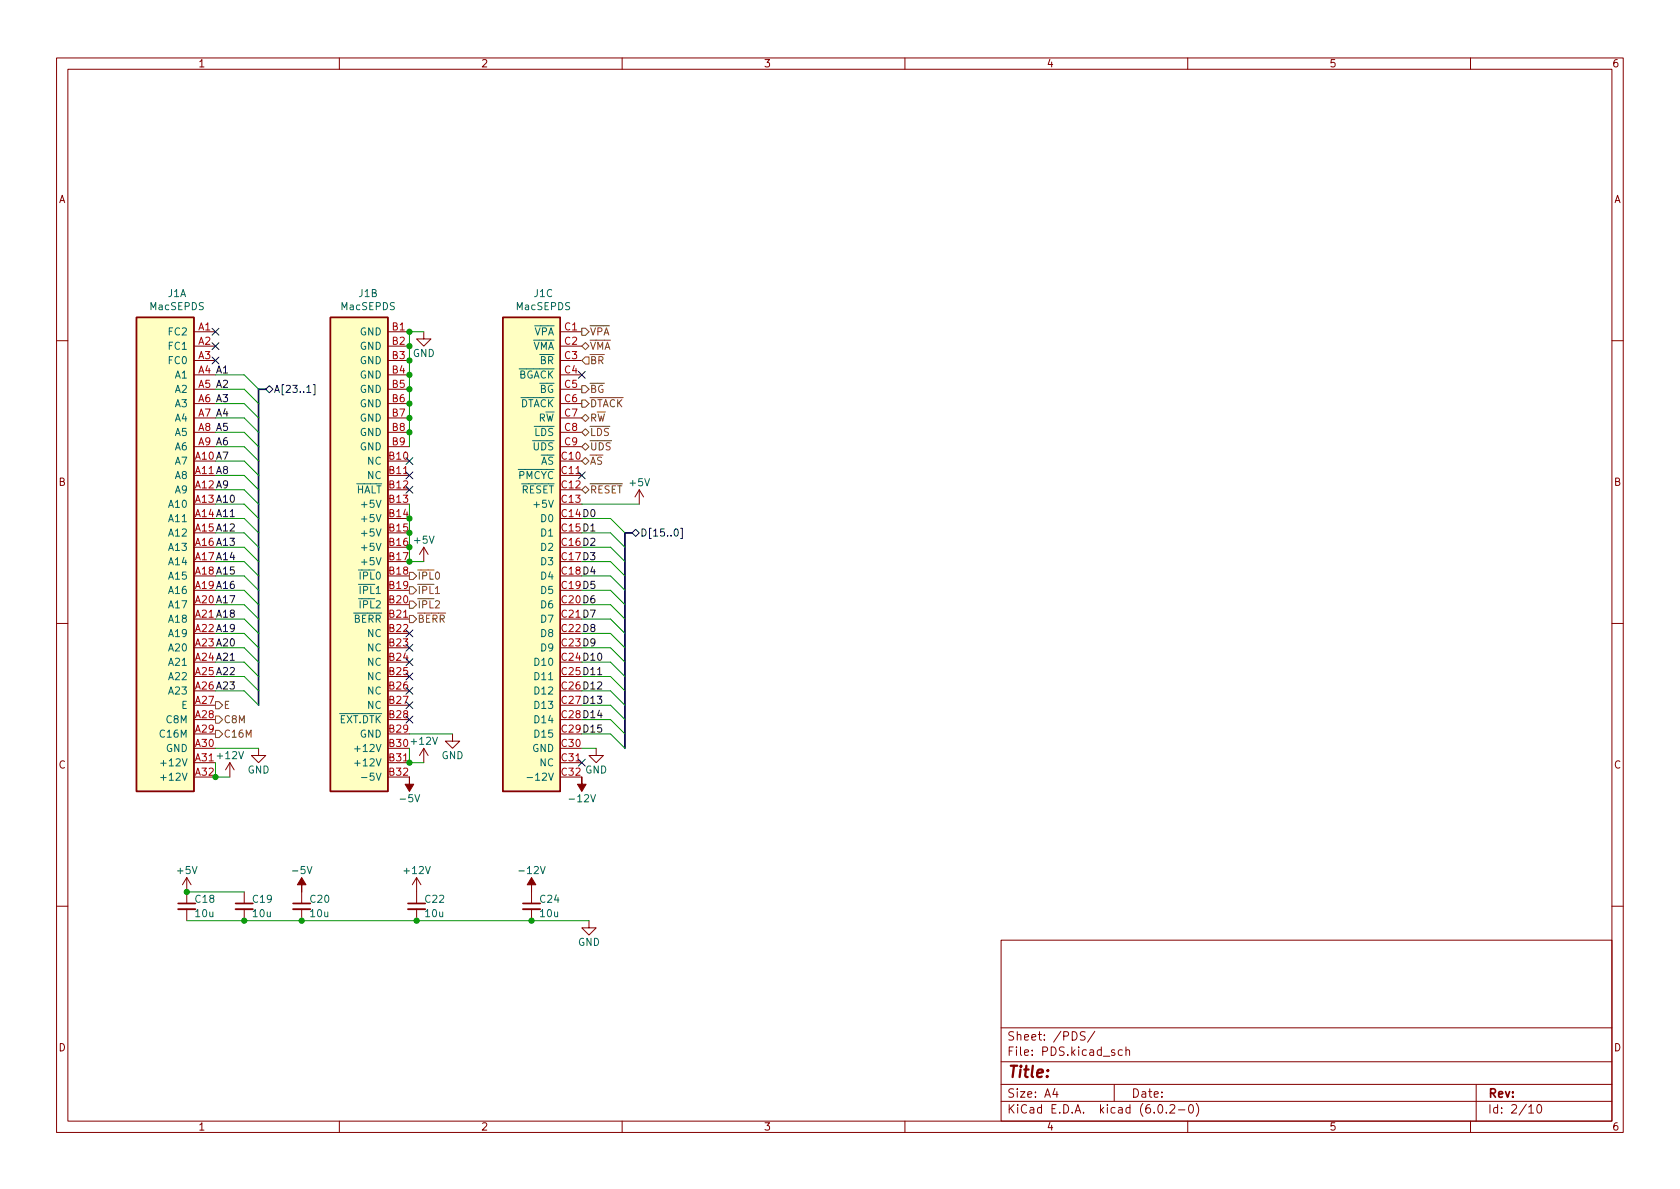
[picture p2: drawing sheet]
<svg xmlns="http://www.w3.org/2000/svg" width="297mm" height="210mm" viewBox="0 0 297 210" stroke-linecap="round" stroke-linejoin="round" font-family="sans-serif">
<g fill="none" stroke="#840000" stroke-width=".18">
<path d="M10 10.2h277v190.1h-277zM12 12.2h273v186.1h-273zM60 10.2v2M110 10.2v2M160 10.2v2M210 10.2v2M260 10.2v2M34.3 58.7h3.8M68.6 58.7h3.8M74.9 58.7v1.2h1.3l-1.3 1.3-1.2-1.3h1.2M99.1 58.7h3.8M10 60.2h2"/>
<path d="M34.3 61.2h3.8M34.3 63.7h3.8M34.3 66.3h3.8M34.3 68.8h3.8M34.3 71.4h3.8M34.3 73.9h3.8M34.3 76.4h3.8M34.3 79h3.8M68.6 61.2h3.8M68.6 63.7h3.8M68.6 66.3h3.8M68.6 68.8h3.8"/>
<path d="M68.6 71.4h3.8M68.6 73.9h3.8M68.6 76.4h3.8M68.6 79h3.8M99.1 61.2h3.8M99.1 63.7h3.8M99.1 66.3h3.8M99.1 68.8h3.8M99.1 71.4h3.8M99.1 73.9h3.8M99.1 76.4h3.8M99.1 79h3.8"/>
<path d="M285 60.2h2M34.3 81.5h3.8M34.3 84.1h3.8M34.3 86.6h3.8M34.3 89.1h3.8M34.3 91.7h3.8M34.3 94.2h3.8M34.3 96.8h3.8M34.3 99.3h3.8M68.6 81.5h3.8M68.6 84.1h3.8M68.6 86.6h3.8"/>
<path d="M68.6 89.1h3.8M68.6 91.7h3.8M68.6 94.2h3.8M68.6 96.8h3.8M68.6 99.3h3.8M74.9 96.8v2.5M74.9 96.8l-.7 1.2M74.9 96.8l.8 1.2M99.1 81.5h3.8M99.1 84.1h3.8M99.1 86.6h3.8M99.1 89.1h3.8"/>
<path d="M99.1 91.7h3.8M99.1 94.2h3.8M99.1 96.8h3.8M99.1 99.3h3.8M113 86.6l-.7 1.3M113 86.6v2.5M113 86.6l.8 1.3M10 110.2h2M34.3 101.8h3.8M34.3 104.4h3.8M34.3 106.9h3.8M34.3 109.5h3.8"/>
<path d="M34.3 112h3.8M34.3 114.5h3.8M34.3 117.1h3.8M34.3 119.6h3.8M68.6 101.8h3.8M68.6 104.4h3.8M68.6 106.9h3.8M68.6 109.5h3.8M68.6 112h3.8M68.6 114.5h3.8M68.6 117.1h3.8M68.6 119.6h3.8"/>
<path d="M99.1 101.8h3.8M99.1 104.4h3.8M99.1 106.9h3.8M99.1 109.5h3.8M99.1 112h3.8M99.1 114.5h3.8M99.1 117.1h3.8M99.1 119.6h3.8M285 110.2h2M34.3 122.2h3.8M34.3 124.7h3.8M34.3 127.2h3.8"/>
<path d="M34.3 129.8h3.8M34.3 132.3h3.8M34.3 134.9h3.8M34.3 137.4h3.8M40.6 134.9l-.7 1.2M40.6 134.9v2.5M40.6 134.9l.8 1.2M45.7 132.3v1.3h1.3l-1.3 1.3-1.3-1.3h1.3M68.6 122.2h3.8M68.6 124.7h3.8M68.6 127.2h3.8M68.6 129.8h3.8"/>
<path d="M68.6 132.3h3.8M68.6 134.9h3.8M68.6 137.4h3.8M74.9 132.3l-.7 1.3M74.9 132.3v2.6M74.9 132.3l.8 1.3M80 129.8v1.3h1.3l-1.3 1.2-1.3-1.2h1.3M99.1 122.2h3.8M99.1 124.7h3.8M99.1 127.2h3.8M99.1 129.8h3.8M99.1 132.3h3.8"/>
<path d="M99.1 134.9h3.8M99.1 137.4h3.8M105.4 132.3v1.3h1.3l-1.3 1.3-1.3-1.3h1.3M33 155.2v4.6M33 155.2l-.7 1.3M33 155.2l.8 1.3M43.2 157.7v2.1M53.3 157.7v2.1M73.7 155.2l-.8 1.3M73.7 155.2v4.6M73.7 155.2l.7 1.3M94 157.7v2.1"/>
<path d="M10 160.2h2M33 160.8v2M43.2 160.8v2M53.3 160.8v2M73.7 160.8v2M94 160.8v2M104.1 162.8v1.3h-1.2l1.2 1.2 1.3-1.2h-1.3M177 166.3h108v32h-108zM285 160.2h2M60 198.3v2M110 198.3v2M160 198.3v2"/>
<path d="M177 194.8h108M177 191.8h108M177 187.8h108M177 181.8h108M186.5 192.5l-.4 1h1M186.9 193v1M191.9 182.5l-.6-.1-.3 .3 .1 .4 .7 .3v.4l-.2 .1h-.6M193.6 182.4l-1.3 1.9M197 191.8v3M198.4 185.7l-.4-.1-.3 .3v.4l.2 .3h.5M199.1 185.8l.2-.2 .3 .1 .1 .9M199.1 185.1v1.5"/>
<path d="M204.9 195.4l.2-.1a.81 .81 0 0 1 .6 .7 .81 .81 0 0 1-.3 .8h-.2a.81 .81 0 0 1-.6-.6 .81 .81 0 0 1 .3-.8zM206.2 196.7v.1M206.9 195.5l.5-.2 .2 .2 .1 .3-.9 1h.9M208.4 196.3h1.1M210 198.3v2M210.4 195.4l.1-.1a.81 .81 0 0 1 .6 .7 .81 .81 0 0 1-.3 .8h-.2a.81 .81 0 0 1-.5-.6 .81 .81 0 0 1 .3-.8zM211.5 195.1a1.72 1.72 0 0 1 0 2.3M260 198.3v2M261 191.8v6.5M270.3 195.8l.4-.5v1.5M270.3 196.8h.9M271.9 195.4l.2-.1a.81 .81 0 0 1 .6 .7 .81 .81 0 0 1-.3 .8h-.2a.81 .81 0 0 1-.6-.6 .81 .81 0 0 1 .3-.8z"/>
</g>
<g fill="#ffffc2" stroke="#ffffc2" stroke-width=".18">
<path d="M24.1 56.1h10.2v83.8h-10.2z"/>
<path d="M88.9 56.1h10.2v83.8h-10.2z"/>
<path d="M58.4 56.1h10.2v83.8h-10.2z"/>
</g>
<path d="M24.1 56.1h10.2v83.8h-10.2zM58.4 56.1h10.2v83.8h-10.2zM88.9 56.1h10.2v83.8h-10.2z" fill="none" stroke="#840000" stroke-width=".25"/>
<path d="M94.5 78.3v1l.2 .3 .4-.1 .1-.2v-1M95.8 78.3a.64 .64 0 0 1 .7 .6 .64 .64 0 0 1-.7 .7zM97.7 78.4l-.5-.1-.1 .1v.4l.5 .2 .1 .3-.2 .3-.5-.1M28.4 135h1M28.4 137.5h1M62.7 135h1M62.7 132.4h1M63.9 137.5h1M93.2 137.5h1" fill="none" stroke="#006464" stroke-width=".18"/>
<path d="M31.5 160.8h3M41.7 160.8h3M51.8 160.8h3.1M72.1 160.8h3.1M92.5 160.8h3" fill="none" stroke="#840000" stroke-width=".33"/>
<path d="M31.5 159.8h3M41.7 159.8h3M51.8 159.8h3.1M72.1 159.8h3.1M92.5 159.8h3" fill="none" stroke="#840000" stroke-width=".3"/>
<g fill="#840000" stroke="#840000" stroke-width=".18">
<path d="M53.3 155.2l.8 1.3h-.8v1.2v-1.2h-.7z"/>
<path d="M72.4 137.4v1.3h.8l-.8 1.2-.8-1.2h.8z"/>
<path d="M102.9 137.4v1.3h.7l-.7 1.2-.8-1.2h.8z"/>
<path d="M94 155.2l.7 1.3h-.7v1.2v-1.2h-.8z"/>
</g>
<g fill="none" stroke="#725600" stroke-width=".18">
<path d="M102.9 58h.6l.6 .7-.6 .6h-.6zM102.9 68.2h.6l.6 .6-.6 .7h-.6zM102.9 61.2l.6-.6 .6 .6-.6 .6zM102.9 73.9l.6-.6 .6 .6-.6 .6zM102.9 79l.6-.6 .6 .6-.6 .6zM102.9 70.7h.6l.6 .7-.6 .6h-.6zM102.9 76.4l.6-.6 .6 .6-.6 .7zM103.5 63.1h.6v1.3h-.6l-.6-.7zM104.6 78.3v1l.3 .3 .3-.1 .1-.2v-1M106 78.3a.64 .64 0 0 1 .7 .6 .64 .64 0 0 1-.7 .7zM107.9 78.4l-.5-.1-.2 .1v.4l.6 .2 .1 .3-.3 .3-.4-.1M102.9 81.5l.6-.6 .6 .6-.6 .7z"/>
<path d="M102.9 86.6l.6-.6 .6 .6-.6 .6zM72.4 106.3h.6l.7 .6-.7 .7h-.6zM72.4 103.8h.6l.7 .6-.7 .6h-.6zM72.4 108.8h.6l.7 .7-.7 .6h-.6zM72.4 101.2h.6l.7 .6-.7 .7h-.6zM38.1 129.2h.6l.7 .6-.7 .6h-.6zM38.1 126.6h.6l.7 .6-.7 .7h-.6zM38.1 124.1h.6l.7 .6-.7 .6h-.6z"/>
</g>
<g fill="none" stroke="#000084" stroke-width=".18">
<path d="M37.5 58.1l1.2 1.2M38.7 58.1l-1.2 1.2M37.5 63.1l1.2 1.3M37.5 60.6l1.2 1.2M38.7 63.1l-1.2 1.3M38.7 60.6l-1.2 1.2M47 68.8l.6-.6 .7 .6-.7 .7zM54.2 69.4h.8M55.4 68h.3v1.8h-.3M102.3 65.7l1.2 1.2M103.5 65.7l-1.2 1.2M71.8 80.9l1.2 1.2"/>
<path d="M71.8 83.5l1.2 1.2M71.8 86l1.2 1.2M73 80.9l-1.2 1.2M73 83.5l-1.2 1.2M73 86l-1.2 1.2M102.3 83.5l1.2 1.2M103.5 83.5l-1.2 1.2M111.8 94.2l.6-.6 .6 .6-.6 .7zM119.3 93.7l.2-.2a.68 .68 0 0 1 .4 .7 .68 .68 0 0 1-.4 .6l-.2-.1-.1-.4zM120.3 93.4h.3v1.8h-.3M71.8 113.9l1.2 1.3M71.8 111.4l1.2 1.2"/>
<path d="M71.8 119l1.2 1.2M71.8 116.5l1.2 1.2M73 113.9l-1.2 1.3M73 111.4l-1.2 1.2M73 119l-1.2 1.2M73 116.5l-1.2 1.2M71.8 124.1l1.2 1.2M71.8 126.6l1.2 1.3M71.8 121.6l1.2 1.2M73 124.1l-1.2 1.2M73 126.6l-1.2 1.3M73 121.6l-1.2 1.2"/>
<path d="M102.3 134.3l1.2 1.2M103.5 134.3l-1.2 1.2"/>
</g>
<path d="M105.7 119.3h.7" fill="none" stroke="#0f0f0f" stroke-width=".18"/>
<path d="M47 68.8h-1.3v55.9M111.8 94.2h-1.3v38.1" fill="none" stroke="#000084" stroke-width=".3"/>
<g fill="none" stroke="#009600" stroke-width=".18">
<path d="M74.9 58.7h-2.5v20.3M38.1 76.4h5.1l2.5 2.6M38.1 79h5.1l2.5 2.5M38.1 68.8h5.1l2.5 2.6M38.1 66.3h5.1l2.5 2.5M38.1 73.9h5.1l2.5 2.5M38.1 71.4h5.1l2.5 2.5M38.1 94.2h5.1l2.5 2.6M38.1 91.7h5.1l2.5 2.5M38.1 81.5h5.1l2.5 2.6M38.1 86.6h5.1l2.5 2.5M38.1 84.1h5.1l2.5 2.5"/>
<path d="M38.1 99.3h5.1l2.5 2.5M38.1 89.1h5.1l2.5 2.6M38.1 96.8h5.1l2.5 2.5M72.4 89.1v10.2h2.5M102.9 94.2h5l2.6 2.6M102.9 91.7h5l2.6 2.5M102.9 99.3h5l2.6 2.5M102.9 89.1h10.1M102.9 96.8h5l2.6 2.5M38.1 112h5.1l2.5 2.5M38.1 109.5h5.1l2.5 2.5M38.1 106.9h5.1l2.5 2.6"/>
<path d="M38.1 104.4h5.1l2.5 2.5M38.1 101.8h5.1l2.5 2.6M38.1 117.1h5.1l2.5 2.5M38.1 114.5h5.1l2.5 2.6M38.1 119.6h5.1l2.5 2.6M102.9 112h5l2.6 2.5M102.9 109.5h5l2.6 2.5M102.9 106.9h5l2.6 2.6M102.9 104.4h5l2.6 2.5M102.9 101.8h5l2.6 2.6M102.9 117.1h5l2.6 2.5M102.9 114.5h5l2.6 2.6"/>
<path d="M102.9 119.6h5l2.6 2.6M38.1 132.3h7.6M38.1 122.2h5.1l2.5 2.5M38.1 134.9v2.5h2.5M72.4 132.3v2.6h2.5M72.4 129.8h7.6M102.9 132.3h2.5M102.9 129.8h5l2.6 2.5M102.9 124.7h5l2.6 2.5M102.9 122.2h5l2.6 2.5M102.9 127.2h5l2.6 2.6M33 157.7h10.2"/>
<path d="M33 162.8h71.1"/>
</g>
<g fill="#009600" stroke="#009600" stroke-width=".18">
<circle cx="33" cy="157.7" r=".46"/>
<circle cx="43.2" cy="162.8" r=".46"/>
<circle cx="94" cy="162.8" r=".46"/>
<circle cx="72.4" cy="134.9" r=".46"/>
<circle cx="53.3" cy="162.8" r=".46"/>
<circle cx="73.7" cy="162.8" r=".46"/>
<circle cx="38.1" cy="137.4" r=".46"/>
<circle cx="72.4" cy="73.9" r=".46"/>
<circle cx="72.4" cy="76.4" r=".46"/>
<circle cx="72.4" cy="71.4" r=".46"/>
<circle cx="72.4" cy="58.7" r=".46"/>
<circle cx="72.4" cy="61.2" r=".46"/>
<circle cx="72.4" cy="66.3" r=".46"/>
<circle cx="72.4" cy="63.7" r=".46"/>
<circle cx="72.4" cy="91.7" r=".46"/>
<circle cx="72.4" cy="94.2" r=".46"/>
<circle cx="72.4" cy="68.8" r=".46"/>
<circle cx="72.4" cy="96.8" r=".46"/>
<circle cx="72.4" cy="99.3" r=".46"/>
</g>
<text font-size="2.8" fill="#840000" x="178" y="190.6">Title:</text>
<g font-size="2.1" fill="#840000">
<text x="178" y="184">Sheet: /PDS/</text>
<text x="178" y="186.7">File: PDS.kicad_sch</text>
<text x="178" y="196.9">KiCad E.D.A. kicad (6.0.2-0)</text>
<text x="178" y="194.1">Size: A4</text>
<text x="200" y="194.1">Date:</text>
<text x="263" y="194.1">Rev:</text>
<text x="263" y="196.9">Id: 2/10</text>
</g>
<g font-size="1.8" fill="#840000">
<text x="35" y="11.9">1</text>
<text x="85" y="11.9">2</text>
<text x="135" y="11.9">3</text>
<text x="185" y="11.9">4</text>
<text x="235" y="11.9">5</text>
<text x="285" y="11.9">6</text>
<text x="10.3" y="35.9">A</text>
<text x="285.3" y="35.9">A</text>
<text x="10.3" y="85.9">B</text>
<text x="285.3" y="85.9">B</text>
<text x="10.3" y="135.9">C</text>
<text x="285.3" y="135.9">C</text>
<text x="10.3" y="185.9">D</text>
<text x="285.3" y="185.9">D</text>
<text x="35" y="199.9">1</text>
<text x="85" y="199.9">2</text>
<text x="135" y="199.9">3</text>
<text x="185" y="199.9">4</text>
<text x="235" y="199.9">5</text>
<text x="285" y="199.9">6</text>
</g>
<g font-size="1.8" fill="#006464">
<text x="29.7" y="52.5">J1A</text>
<text x="63.5" y="52.5">J1B</text>
<text x="94.4" y="52.5">J1C</text>
<text x="26.6" y="54.8">MacSEPDS</text>
<text x="29.9" y="59.3">FC2</text>
<text x="60.4" y="54.8">MacSEPDS</text>
<text x="63.6" y="59.3">GND</text>
<text x="91.3" y="54.8">MacSEPDS</text>
<text x="93" y="59.3">~{VPA}</text>
<text x="29.9" y="61.8">FC1</text>
<text x="29.9" y="64.4">FC0</text>
<text x="63.6" y="61.8">GND</text>
<text x="63.6" y="64.4">GND</text>
<text x="73" y="63.1">GND</text>
<text x="92.7" y="61.8">~{VMA}</text>
<text x="94.1" y="64.4">~{BR}</text>
<text x="31" y="66.9">A1</text>
<text x="31" y="69.5">A2</text>
<text x="63.6" y="66.9">GND</text>
<text x="63.6" y="69.5">GND</text>
<text x="90.2" y="66.9">~{BGACK}</text>
<text x="94" y="69.5">~{BG}</text>
<text x="31" y="72">A3</text>
<text x="31" y="74.5">A4</text>
<text x="31" y="77.1">A5</text>
<text x="63.6" y="72">GND</text>
<text x="63.6" y="74.5">GND</text>
<text x="63.6" y="77.1">GND</text>
<text x="90.5" y="72">~{DTACK}</text>
<text x="93.1" y="77.1">~{LDS}</text>
<text x="93.7" y="74.5">R~{W}</text>
<text x="31" y="82.2">A7</text>
<text x="31" y="79.6">A6</text>
<text x="63.6" y="79.6">GND</text>
<text x="65" y="82.2">NC</text>
<text x="94.2" y="82.2">~{AS}</text>
<text x="30" y="89.8">A10</text>
<text x="31" y="84.7">A8</text>
<text x="31" y="87.2">A9</text>
<text x="61.5" y="87.2">~{HALT}</text>
<text x="64.4" y="89.8">+5V</text>
<text x="65" y="84.7">NC</text>
<text x="90.3" y="84.7">~{PMCYC}</text>
<text x="90.8" y="87.2">~{RESET}</text>
<text x="94.8" y="89.8">+5V</text>
<text x="111.4" y="86">+5V</text>
<text x="30" y="92.3">A11</text>
<text x="30" y="94.9">A12</text>
<text x="64.4" y="92.3">+5V</text>
<text x="64.4" y="94.9">+5V</text>
<text x="95.8" y="92.3">D0</text>
<text x="95.8" y="94.9">D1</text>
<text x="30" y="97.4">A13</text>
<text x="30" y="99.9">A14</text>
<text x="64.4" y="97.4">+5V</text>
<text x="64.4" y="99.9">+5V</text>
<text x="73.3" y="96.1">+5V</text>
<text x="95.8" y="97.4">D2</text>
<text x="95.8" y="99.9">D3</text>
<text x="30" y="102.5">A15</text>
<text x="30" y="105">A16</text>
<text x="30" y="107.6">A17</text>
<text x="62.5" y="102.5">~{IPL}0</text>
<text x="62.5" y="105">~{IPL}1</text>
<text x="62.5" y="107.6">~{IPL}2</text>
<text x="95.8" y="102.5">D4</text>
<text x="95.8" y="105">D5</text>
<text x="95.8" y="107.6">D6</text>
<text x="30" y="110.1">A18</text>
<text x="30" y="112.6">A19</text>
<text x="61.2" y="110.1">~{BERR}</text>
<text x="65" y="112.6">NC</text>
<text x="95.8" y="110.1">D7</text>
<text x="95.8" y="112.6">D8</text>
<text x="30" y="115.2">A20</text>
<text x="30" y="117.7">A21</text>
<text x="65" y="115.2">NC</text>
<text x="65" y="117.7">NC</text>
<text x="94.8" y="117.7">D10</text>
<text x="95.8" y="115.2">D9</text>
<text x="30" y="120.3">A22</text>
<text x="30" y="122.8">A23</text>
<text x="32.1" y="125.3">E</text>
<text x="65" y="120.3">NC</text>
<text x="65" y="122.8">NC</text>
<text x="65" y="125.3">NC</text>
<text x="94.8" y="120.3">D11</text>
<text x="94.8" y="122.8">D12</text>
<text x="94.8" y="125.3">D13</text>
<text x="28.6" y="130.4">C16M</text>
<text x="29.5" y="127.9">C8M</text>
<text x="58.6" y="127.9">~{EXT.DTK}</text>
<text x="63.6" y="130.4">GND</text>
<text x="94.8" y="127.9">D14</text>
<text x="94.8" y="130.4">D15</text>
<text x="29.1" y="135.5">+12V</text>
<text x="29.3" y="133">GND</text>
<text x="34.6" y="134.6">A31 +12V</text>
<text x="43.8" y="136.8">GND</text>
<text x="63.4" y="133">+12V</text>
<text x="63.4" y="135.5">+12V</text>
<text x="78" y="134.2">GND</text>
<text x="94.1" y="133">GND</text>
<text x="95.5" y="135.5">NC</text>
<text x="99.3" y="137.2">C32 GND</text>
<text x="29.1" y="138">+12V</text>
<text x="64.8" y="138">-5V</text>
<text x="71" y="141.9">-5V</text>
<text x="94.3" y="138">-12V</text>
<text x="101" y="141.9">-12V</text>
<text x="31.4" y="154.6">+5V</text>
<text x="52" y="154.6">-5V</text>
<text x="71.6" y="154.6">+12V</text>
<text x="92.1" y="154.6">-12V</text>
<text x="34.6" y="159.6">C18</text>
<text x="44.8" y="159.6">C19</text>
<text x="54.9" y="159.6">C20</text>
<text x="75.2" y="159.6">C22</text>
<text x="95.6" y="159.6">C24</text>
<text x="34.6" y="162.2">10u</text>
<text x="44.8" y="162.2">10u</text>
<text x="54.9" y="162.2">10u</text>
<text x="75.3" y="162.2">10u</text>
<text x="95.6" y="162.2">10u</text>
<text x="102.2" y="167.3">GND</text>
</g>
<g font-size="1.8" fill="#a90000">
<text x="35.1" y="58.4">A1</text>
<text x="69.4" y="58.4">B1</text>
<text x="99.8" y="58.4">C1</text>
<text x="35.1" y="61">A2</text>
<text x="35.1" y="63.5">A3</text>
<text x="69.4" y="61">B2</text>
<text x="69.4" y="63.5">B3</text>
<text x="99.8" y="61">C2</text>
<text x="99.8" y="63.5">C3</text>
<text x="69.4" y="66">B4</text>
<text x="69.4" y="68.6">B5</text>
<text x="69.4" y="71.1">B6</text>
<text x="99.8" y="66">C4</text>
<text x="99.8" y="68.6">C5</text>
<text x="99.8" y="71.1">C6</text>
<text x="69.4" y="73.7">B7</text>
<text x="69.4" y="76.2">B8</text>
<text x="99.8" y="73.7">C7</text>
<text x="99.8" y="76.2">C8</text>
<text x="68.9" y="81.3">B10</text>
<text x="68.9" y="83.8">B11</text>
<text x="69.4" y="78.7">B9</text>
<text x="99.3" y="81.3">C10</text>
<text x="99.3" y="83.8">C11</text>
<text x="99.8" y="78.7">C9</text>
<text x="68.9" y="86.4">B12</text>
<text x="68.9" y="88.9">B13</text>
<text x="99.3" y="86.4">C12</text>
<text x="99.3" y="88.9">C13</text>
<text x="68.9" y="91.4">B14</text>
<text x="68.9" y="94">B15</text>
<text x="68.9" y="96.5">B16</text>
<text x="68.9" y="99.1">B17</text>
<text x="68.9" y="101.6">B18</text>
<text x="68.9" y="104.1">B19</text>
<text x="68.9" y="106.7">B20</text>
<text x="68.9" y="109.2">B21</text>
<text x="68.9" y="111.8">B22</text>
<text x="68.9" y="114.3">B23</text>
<text x="68.9" y="116.8">B24</text>
<text x="68.9" y="119.4">B25</text>
<text x="34.6" y="124.5">A27</text>
<text x="68.9" y="121.9">B26</text>
<text x="68.9" y="124.5">B27</text>
<text x="34.6" y="127">A28</text>
<text x="34.6" y="129.5">A29</text>
<text x="68.9" y="127">B28</text>
<text x="68.9" y="129.5">B29</text>
<text x="34.6" y="132.1">A30</text>
<text x="34.6" y="137.2">A32</text>
<text x="68.9" y="132.1">B30 +12V</text>
<text x="68.9" y="134.6">B31</text>
<text x="68.9" y="137.2">B32</text>
<text x="99.3" y="132.1">C30</text>
<text x="99.3" y="134.6">C31</text>
</g>
<g font-size="1.8" fill="#725600">
<text x="104.2" y="59.3">~{VPA}</text>
<text x="104.2" y="64.4">~{BR}</text>
<text x="104.2" y="61.8">~{VMA}</text>
<text x="104.2" y="69.5">~{BG}</text>
<text x="104.2" y="74.5">R~{W}</text>
<text x="104.2" y="72">~{DTACK}</text>
<text x="104.2" y="77.1">~{LDS}</text>
<text x="104.2" y="82.2">~{AS}</text>
<text x="104.2" y="87.2">~{RESET}</text>
<text x="73.8" y="107.6">~{IPL}2</text>
<text x="73.8" y="105">~{IPL}1</text>
<text x="73.8" y="102.5">~{IPL}0</text>
<text x="73.8" y="110.1">~{BERR}</text>
<text x="39.5" y="125.3">E</text>
<text x="39.5" y="130.4">C16M</text>
<text x="39.5" y="127.9">C8M</text>
</g>
<g font-size="1.8" fill="#0f0f0f">
<text x="35.1" y="66">A4 A1</text>
<text x="35.1" y="68.6">A5 A2</text>
<text x="35.1" y="71.1">A6 A3</text>
<text x="35.1" y="73.7">A7 A4</text>
<text x="35.1" y="76.2">A8 A5</text>
<text x="34.6" y="81.3">A10 A7</text>
<text x="34.6" y="83.8">A11 A8</text>
<text x="35.1" y="78.7">A9 A6</text>
<text x="34.6" y="86.4">A12 A9</text>
<text x="34.6" y="88.9">A13 A10</text>
<text x="34.6" y="91.4">A14 A11</text>
<text x="34.6" y="94">A15 A12</text>
<text x="99.3" y="91.4">C14D0</text>
<text x="99.3" y="94">C15D1</text>
<text x="34.6" y="96.5">A16 A13</text>
<text x="34.6" y="99.1">A17 A14</text>
<text x="34.6" y="101.6">A18 A15</text>
<text x="99.3" y="96.5">C16D2</text>
<text x="99.3" y="99.1">C17D3</text>
<text x="99.3" y="101.6">C18D4</text>
<text x="34.6" y="104.1">A19 A16</text>
<text x="34.6" y="106.7">A20 A17</text>
<text x="99.3" y="104.1">C19D5</text>
<text x="99.3" y="106.7">C20D6</text>
<text x="34.6" y="109.2">A21 A18</text>
<text x="34.6" y="111.8">A22 A19</text>
<text x="99.3" y="109.2">C21D7</text>
<text x="99.3" y="111.8">C22D8</text>
<text x="34.6" y="114.3">A23 A20</text>
<text x="34.6" y="116.8">A24 A21</text>
<text x="34.6" y="119.4">A25 A22</text>
<text x="99.3" y="114.3">C23D9</text>
<text x="99.3" y="116.8">C24D10</text>
<text x="99.3" y="119.4">C25D11</text>
<text x="34.6" y="121.9">A26 A23</text>
<text x="99.3" y="121.9">C26D12</text>
<text x="99.3" y="124.5">C27D13</text>
<text x="99.3" y="127">C28D14</text>
<text x="99.3" y="129.5">C29D15</text>
</g>
<g font-size="1.8" fill="#000084">
<text x="48.4" y="69.5">A[23..1]</text>
<text x="113.1" y="94.9">D[15..0]</text>
</g>
</svg>
